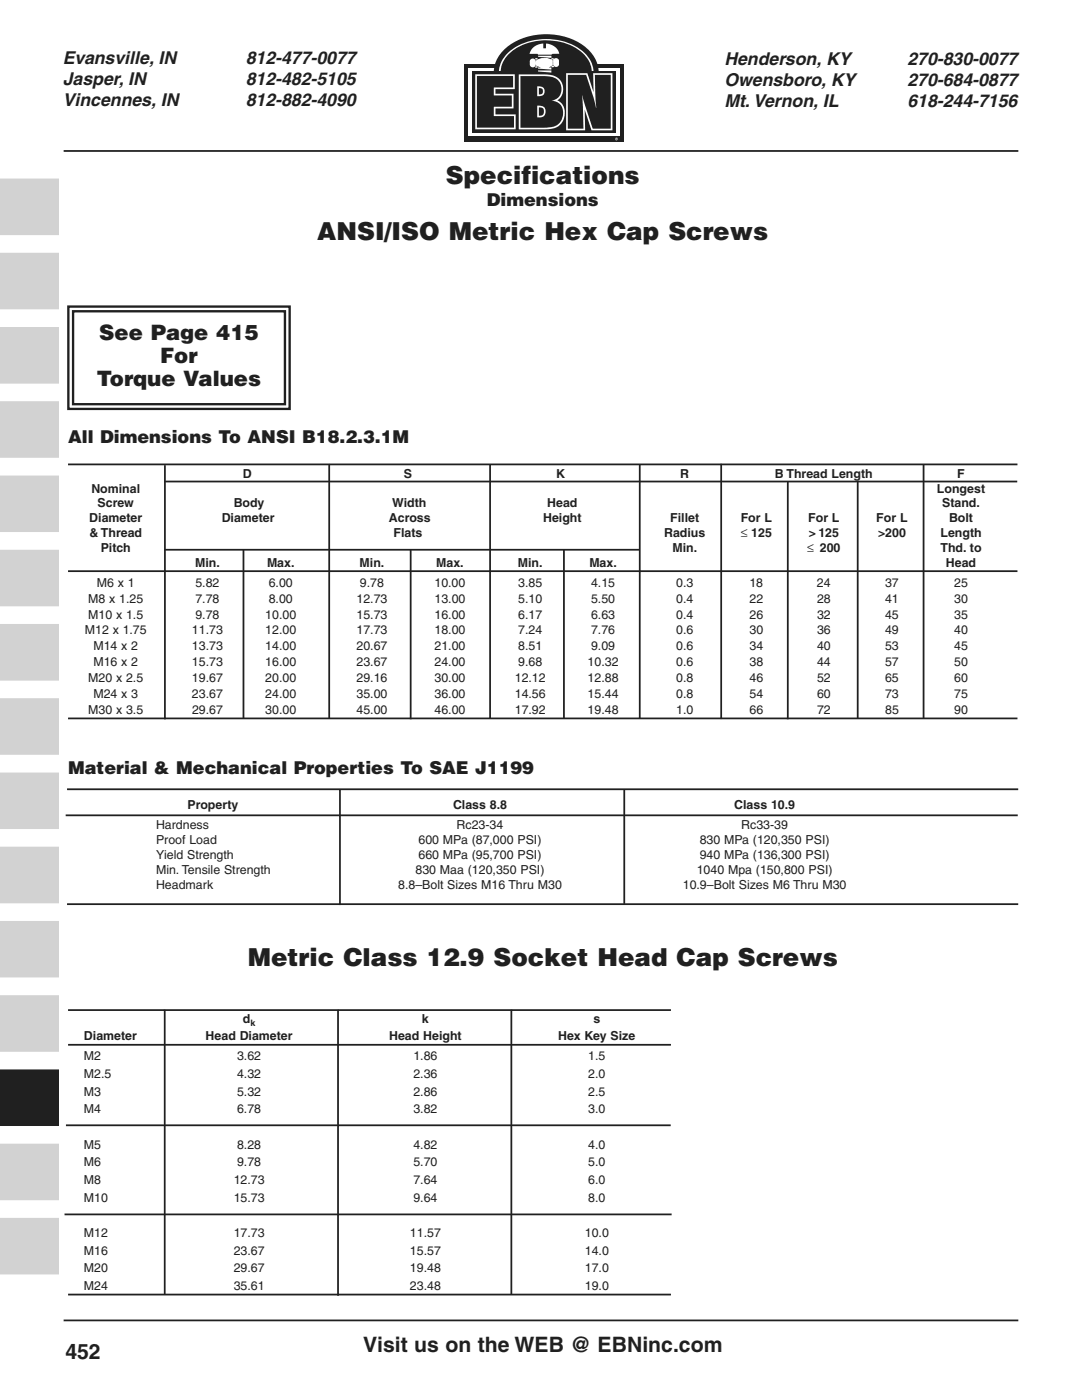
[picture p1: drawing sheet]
<svg xmlns="http://www.w3.org/2000/svg" width="216mm" height="279mm" viewBox="0 0 216 279" stroke-linecap="round" stroke-linejoin="round" font-family="sans-serif">
<path d="M12.7 263.5h190.5" fill="none" stroke="#231f20" stroke-width=".35"/>
<path d="M92.7 12.7h31.7v15.5h-31.7z" fill="#231f20"/>
<path d="M93.4 13.7h30.2v13.5h-30.2z" fill="#fff"/>
<path d="M100.7 9.8a13 13 0 0 1 16.6 0 6 6 0 0 1 0 9.3 13 13 0 0 1-16.6 0 6 6 0 0 1 0-9.3z" fill="#231f20"/>
<path d="M101.4 10.5a11.9 11.9 0 0 1 15.5 .4 5.1 5.1 0 0 1-.8 7.9 12 12 0 0 1-14.9-.6 5.1 5.1 0 0 1 .2-7.7z" fill="#fff"/>
<g fill="#231f20">
<path d="M94.2 14.2h28.6v12.2h-28.6z"/>
<path d="M101.7 10.6a11.5 11.5 0 0 1 14.8 .3 4.9 4.9 0 0 1-.7 7.6 11.6 11.6 0 0 1-14.5-.8 4.7 4.7 0 0 1 .4-7.1z"/>
</g>
<path d="M113 14.6h4.2l1.2 3.8v-3.8h3.8v11.4h-4.2l-1.3-4.1 .1 4.1h-3.8z" fill="#fff"/>
<path d="M113.3 14.9h3.7l1.4 4.4 .5 2.2-.2-6.6h3.2v10.8h-3.6l-2.1-6.6 .2 6.6h-3.1z" fill="#231f20"/>
<path d="M103.5 14.9h4.8a3.7 3.7 0 0 1 3.7 1.4 2.8 2.8 0 0 1-.8 3.7 3.1 3.1 0 0 1 .1 5.3l-.7 .3-1.3 .2h-5.8zM107.5 21.4v1.7a.85 .85 0 0 0 1.1-.8 .85 .85 0 0 0-1.1-.9zM107.5 17.6v1.3a.66 .66 0 0 0 .8-.7 .66 .66 0 0 0-.8-.6z" fill="#fff"/>
<path d="M107.2 21.1a1.26 1.26 0 0 1 1.3 .3 1.26 1.26 0 0 1 .3 1.3 1.21 1.21 0 0 1-1.4 .7h-.2zM107.2 17.2a1.08 1.08 0 0 1 1.3 .4 1.08 1.08 0 0 1 0 1.3l-.6 .3h-.7zM103.8 15.2v10.3h4.7a4 4 0 0 0 3.3-1.2 2.56 2.56 0 0 0 .5-2.6 2.56 2.56 0 0 0-2.2-1.6 2.44 2.44 0 0 0 1.9-2.7 2.44 2.44 0 0 0-2.5-2.2z" fill="#231f20"/>
<path d="M94.8 14.8h7.9v3h-3.8v.9h3.6v2.9h-3.6v1.2h4v3h-8.1z" fill="#fff"/>
<path d="M95.2 15.2h7.2v2.3h-3.9v1.5h3.6v2.3h-3.6v1.9h4.1v2.3h-7.4z" fill="#231f20"/>
<g fill="#fff">
<path d="M106.3 9.6l1-.7 1.1-.2v.9h.5v-.9a2.73 2.73 0 0 1 2.7 2h-1.3l-.3 .2-4.3-.2z"/>
<path d="M106.8 11.7l.2-.1a.19 .19 0 0 1 .2 .1 .19 .19 0 0 1-.1 .3 .19 .19 0 0 1-.2-.1z"/>
<path d="M110.1 13.2h.1a.23 .23 0 0 1 .3-.1 .23 .23 0 0 1 0 .4 .23 .23 0 0 1-.4-.1z"/>
<path d="M106.8 13.3l.2-.1a.16 .16 0 0 1 .3 .1 .16 .16 0 0 1-.2 .2h-.3z"/>
<path d="M105.9 11.8a.64 .64 0 0 1 .7 0 .64 .64 0 0 1 .3 .7v-.4l.8-.4a2.76 2.76 0 0 1 2.3 .1 .27 .27 0 0 1 .2-.2 .27 .27 0 0 1 .3 .2 .68 .68 0 0 1 .9 0 .68 .68 0 0 1 .1 .8 .61 .61 0 0 1-.6 .8 .61 .61 0 0 1-.5-.9v-.6h-.4h.1a.98 .98 0 0 1 .1 1.2l-.7 .4h.5v.4l-2.6-.2v-.2h.6l-1-.4-.1-.4a.66 .66 0 0 1-.7 .7 .66 .66 0 0 1-.5-1z"/>
<path d="M107.4 14.1h2.6v.4l-2.6-.2z"/>
<path d="M107.4 11.1h2.6v.4l-2.6-.2z"/>
<path d="M122.7 27.7a.3 .3 0 0 0 .6 0 .3 .3 0 0 0-.6 0zM122.8 27.7a.22 .22 0 0 1 .4 0 .22 .22 0 0 1-.4 0zM122.9 27.6v.3l.1-.1 .2 .1-.1-.3zM123 27.6l.1 .1z"/>
</g>
<path d="M12.7 30.1h190.5" fill="none" stroke="#231f20" stroke-width=".35"/>
<g fill="#d1d2d4">
<path d="M-.1 35.6h15.8a4.2 4.2 0 0 1 4.3 4.3 7.6 7.6 0 0 1-.6 4.9 4.2 4.2 0 0 1-3.7 2.1h-15.8z" fill-rule="evenodd"/>
<path d="M-.1 50.4h15.8a4.2 4.2 0 0 1 4.3 4.3 7.6 7.6 0 0 1-.6 4.9 4.2 4.2 0 0 1-3.7 2.1h-15.8z" fill-rule="evenodd"/>
<path d="M-.1 65.3h15.8a4.2 4.2 0 0 1 4.3 4.2 7.6 7.6 0 0 1-.6 5 4.2 4.2 0 0 1-3.7 2.1h-15.8z" fill-rule="evenodd"/>
<path d="M-.1 80.1h15.8a4.2 4.2 0 0 1 4.3 4.2 7.6 7.6 0 0 1-.6 5 4.2 4.2 0 0 1-3.7 2.1h-15.8z" fill-rule="evenodd"/>
<path d="M-.1 94.9h15.8a4.2 4.2 0 0 1 4.3 4.2 7.6 7.6 0 0 1-.6 5 4.2 4.2 0 0 1-3.7 2.1h-15.8z" fill-rule="evenodd"/>
<path d="M-.1 109.7h15.8a4.2 4.2 0 0 1 4.3 4.2 7.6 7.6 0 0 1-.6 5 4.2 4.2 0 0 1-3.7 2.1h-15.8z" fill-rule="evenodd"/>
<path d="M-.1 124.5h15.8a4.2 4.2 0 0 1 4.3 4.3 7.6 7.6 0 0 1-.6 4.9 4.2 4.2 0 0 1-3.7 2.1h-15.8z" fill-rule="evenodd"/>
<path d="M-.1 139.3h15.8a4.2 4.2 0 0 1 4.3 4.3 7.6 7.6 0 0 1-.6 4.9 4.2 4.2 0 0 1-3.7 2.1h-15.8z" fill-rule="evenodd"/>
<path d="M-.1 154.2h15.8a4.2 4.2 0 0 1 4.3 4.2 7.6 7.6 0 0 1-.6 5 4.2 4.2 0 0 1-3.7 2.1h-15.8z" fill-rule="evenodd"/>
<path d="M-.1 169h15.8a4.2 4.2 0 0 1 4.3 4.2 7.6 7.6 0 0 1-.6 5 4.2 4.2 0 0 1-3.7 2.1h-15.8z" fill-rule="evenodd"/>
<path d="M-.1 183.8h15.8a4.2 4.2 0 0 1 4.3 4.2 7.6 7.6 0 0 1-.6 5 4.2 4.2 0 0 1-3.7 2.1h-15.8z" fill-rule="evenodd"/>
<path d="M-.1 198.6h15.8a4.2 4.2 0 0 1 4.3 4.2 7.6 7.6 0 0 1-.6 5 4.2 4.2 0 0 1-3.7 2.1h-15.8z" fill-rule="evenodd"/>
</g>
<path d="M-.1 213.4h15.8a4.2 4.2 0 0 1 4.3 4.3 7.6 7.6 0 0 1-.6 4.9 4.2 4.2 0 0 1-3.7 2.1h-15.8z" fill-rule="evenodd" fill="#231f20"/>
<g fill="#d1d2d4">
<path d="M-.1 228.2h15.8a4.2 4.2 0 0 1 4.3 4.3 7.6 7.6 0 0 1-.6 4.9 4.2 4.2 0 0 1-3.7 2.1h-15.8z" fill-rule="evenodd"/>
<path d="M-.1 243.1h15.8a4.2 4.2 0 0 1 4.3 4.2 7.6 7.6 0 0 1-.6 5 4.2 4.2 0 0 1-3.7 2.1h-15.8z" fill-rule="evenodd"/>
</g>
<path d="M11.9 34.7h10.6v223h-10.6z" fill="#fff"/>
<g fill="none" stroke="#231f20" stroke-width=".35">
<path d="M13.6 92.7h189.4M32.8 96.1h170.2M32.9 92.8v50.8M65.7 92.6v50.8M97.8 92.8v50.7M127.7 92.6v50.8M143.9 92.6v50.9M157.2 96.1v47.5M171.1 96.2v47.2M184.3 92.7v50.7M13.6 114h189.4M32.8 109.7h94.9"/>
<path d="M48.6 109.7v33.7M81.9 109.7v33.9M112.5 109.7v33.6M13.6 143.4h189.4"/>
</g>
<g fill="#fff">
<path d="M13.2 50.8h188.5v33.3h-188.5z"/>
<path d="M138.8 201.6h64.6v59.3h-64.6z"/>
</g>
<g fill="none" stroke="#231f20" stroke-width=".35">
<path d="M13.4 157.5h189.8M67.8 157.6v23M124.6 157.6v22.8M13.1 162.7h190M13.4 180.4h189.8M13.6 201.6h120.3M13.6 208.5h120.3M32.9 201.5v56.9M67.5 201.5v57.1M102 201.5v56.9M13.2 224.6h120.6M12.9 242.4h121.1"/>
<path d="M13.6 258.4h120.3"/>
</g>
<path d="M13.6 61.2h44.2v20.4h-44.2zM14.6 62.1h42.3v18.6h-42.3z" fill="none" stroke="#231f20" stroke-width=".47"/>
<g font-size="4.9" fill="#231f20">
<text x="89" y="36.7">Specifications</text>
<text x="63.3" y="47.9">ANSI/ISO Metric Hex Cap Screws</text>
<text x="49.4" y="192.8">Metric Class 12.9 Socket Head Cap Screws</text>
</g>
<g font-size="4.2" fill="#231f20">
<text x="19.8" y="67.9">See Page 415</text>
<text x="19.3" y="77">Torque Values</text>
<text x="32" y="72.5">For</text>
<text x="72.4" y="269.9">Visit us on the WEB @ EBNinc.com</text>
<text x="13" y="271.2">452</text>
</g>
<g font-size="3.5" fill="#231f20">
<text x="12.5" y="12.8">Evansville, IN</text>
<text x="12.5" y="17">Jasper, IN</text>
<text x="49" y="17">812-482-5105</text>
<text x="49" y="12.8">812-477-0077</text>
<text x="144.5" y="12.9">Henderson, KY</text>
<text x="144.5" y="17.1">Owensboro, KY</text>
<text x="181.1" y="17.1">270-684-0877</text>
<text x="181.1" y="12.9">270-830-0077</text>
<text x="12.5" y="21.2">Vincennes, IN</text>
<text x="49" y="21.2">812-882-4090</text>
<text x="144.5" y="21.4">Mt. Vernon, IL</text>
<text x="181.1" y="21.4">618-244-7156</text>
<text x="97.1" y="41.1">Dimensions</text>
<text x="13.6" y="88.4">All Dimensions To ANSI B18.2.3.1M</text>
<text x="13.6" y="154.6">Material &amp; Mechanical Properties To SAE J1199</text>
</g>
<g font-size="2.5" fill="#231f20">
<text x="48.4" y="95.3">D</text>
<text x="80.6" y="95.3">S</text>
<text x="111" y="95.3">K</text>
<text x="135.7" y="95.3">R</text>
<text x="154.6" y="95.3">B Thread Length</text>
<text x="191" y="95.3">F</text>
<text x="18.2" y="98.3">Nominal</text>
<text x="19.5" y="101.3">Screw</text>
<text x="46.6" y="101.3">Body</text>
<text x="78.2" y="101.3">Width</text>
<text x="109.2" y="101.3">Head</text>
<text x="187" y="98.3">Longest</text>
<text x="188" y="101.3">Stand.</text>
<text x="17.8" y="104.2">Diameter</text>
<text x="17.8" y="107.2">&amp; Thread</text>
<text x="44.2" y="104.2">Diameter</text>
<text x="77.6" y="104.2">Across</text>
<text x="78.5" y="107.2">Flats</text>
<text x="108.4" y="104.2">Height</text>
<text x="132.5" y="107.2">Radius</text>
<text x="133.7" y="104.2">Fillet</text>
<text x="147.8" y="104.2">For L</text>
<text x="147.8" y="107.2">≤ 125</text>
<text x="161.3" y="104.2">For L</text>
<text x="161.4" y="107.2">&gt; 125</text>
<text x="174.9" y="104.2">For L</text>
<text x="175.2" y="107.2">&gt;200</text>
<text x="187.7" y="107.2">Length</text>
<text x="189.4" y="104.2">Bolt</text>
<text x="20.1" y="110.1">Pitch</text>
<text x="38.9" y="113.1">Min.</text>
<text x="53.3" y="113.1">Max.</text>
<text x="71.8" y="113.1">Min.</text>
<text x="87" y="113.1">Max.</text>
<text x="103.3" y="113.1">Min.</text>
<text x="117.6" y="113.1">Max.</text>
<text x="134.2" y="110.1">Min.</text>
<text x="161.1" y="110.1">≤ 200</text>
<text x="187.7" y="110.1">Thd. to</text>
<text x="188.7" y="113.1">Head</text>
<text x="19.3" y="117.1">M6 x 1</text>
<text x="39" y="117.1">5.82</text>
<text x="53.6" y="117.1">6.00</text>
<text x="71.8" y="117.1">9.78</text>
<text x="86.7" y="117.1">10.00</text>
<text x="103.4" y="117.1">3.85</text>
<text x="117.9" y="117.1">4.15</text>
<text x="134.9" y="117.1">0.3</text>
<text x="149.5" y="117.1">18</text>
<text x="163" y="117.1">24</text>
<text x="176.6" y="117.1">37</text>
<text x="190.4" y="117.1">25</text>
<text x="17.6" y="120.3">M8 x 1.25</text>
<text x="17.6" y="123.4">M10 x 1.5</text>
<text x="39" y="120.3">7.78</text>
<text x="39" y="123.4">9.78</text>
<text x="52.9" y="123.4">10.00</text>
<text x="53.6" y="120.3">8.00</text>
<text x="71.1" y="120.3">12.73</text>
<text x="71.1" y="123.4">15.73</text>
<text x="86.7" y="120.3">13.00</text>
<text x="86.7" y="123.4">16.00</text>
<text x="103.4" y="120.3">5.10</text>
<text x="103.4" y="123.4">6.17</text>
<text x="117.9" y="120.3">5.50</text>
<text x="117.9" y="123.4">6.63</text>
<text x="134.9" y="120.3">0.4</text>
<text x="134.9" y="123.4">0.4</text>
<text x="149.5" y="120.3">22</text>
<text x="149.5" y="123.4">26</text>
<text x="163" y="120.3">28</text>
<text x="163" y="123.4">32</text>
<text x="176.6" y="120.3">41</text>
<text x="176.6" y="123.4">45</text>
<text x="190.4" y="120.3">30</text>
<text x="190.4" y="123.4">35</text>
<text x="16.9" y="126.6">M12 x 1.75</text>
<text x="18.6" y="129.8">M14 x 2</text>
<text x="38.3" y="129.8">13.73</text>
<text x="38.3" y="126.6">11.73</text>
<text x="52.9" y="129.8">14.00</text>
<text x="52.9" y="126.6">12.00</text>
<text x="71.1" y="129.8">20.67</text>
<text x="71.1" y="126.6">17.73</text>
<text x="86.7" y="129.8">21.00</text>
<text x="86.7" y="126.6">18.00</text>
<text x="103.4" y="129.8">8.51</text>
<text x="103.4" y="126.6">7.24</text>
<text x="117.9" y="129.8">9.09</text>
<text x="117.9" y="126.6">7.76</text>
<text x="134.9" y="129.8">0.6</text>
<text x="134.9" y="126.6">0.6</text>
<text x="149.5" y="129.8">34</text>
<text x="149.5" y="126.6">30</text>
<text x="163" y="129.8">40</text>
<text x="163" y="126.6">36</text>
<text x="176.6" y="129.8">53</text>
<text x="176.6" y="126.6">49</text>
<text x="190.4" y="129.8">45</text>
<text x="190.4" y="126.6">40</text>
<text x="17.6" y="136.1">M20 x 2.5</text>
<text x="18.6" y="133">M16 x 2</text>
<text x="38.3" y="133">15.73</text>
<text x="38.3" y="136.1">19.67</text>
<text x="52.9" y="133">16.00</text>
<text x="52.9" y="136.1">20.00</text>
<text x="71.1" y="133">23.67</text>
<text x="71.1" y="136.1">29.16</text>
<text x="86.7" y="133">24.00</text>
<text x="86.7" y="136.1">30.00</text>
<text x="102.7" y="136.1">12.12</text>
<text x="103.4" y="133">9.68</text>
<text x="117.3" y="133">10.32</text>
<text x="117.3" y="136.1">12.88</text>
<text x="134.9" y="133">0.6</text>
<text x="134.9" y="136.1">0.8</text>
<text x="149.5" y="133">38</text>
<text x="149.5" y="136.1">46</text>
<text x="163" y="133">44</text>
<text x="163" y="136.1">52</text>
<text x="176.6" y="133">57</text>
<text x="176.6" y="136.1">65</text>
<text x="190.4" y="133">50</text>
<text x="190.4" y="136.1">60</text>
<text x="17.6" y="142.5">M30 x 3.5</text>
<text x="18.6" y="139.3">M24 x 3</text>
<text x="38.3" y="139.3">23.67</text>
<text x="38.3" y="142.5">29.67</text>
<text x="52.9" y="139.3">24.00</text>
<text x="52.9" y="142.5">30.00</text>
<text x="71.1" y="139.3">35.00</text>
<text x="71.1" y="142.5">45.00</text>
<text x="86.7" y="139.3">36.00</text>
<text x="86.7" y="142.5">46.00</text>
<text x="102.7" y="139.3">14.56</text>
<text x="102.7" y="142.5">17.92</text>
<text x="117.3" y="139.3">15.44</text>
<text x="117.3" y="142.5">19.48</text>
<text x="134.9" y="139.3">0.8</text>
<text x="134.9" y="142.5">1.0</text>
<text x="149.5" y="139.3">54</text>
<text x="149.5" y="142.5">66</text>
<text x="163" y="139.3">60</text>
<text x="163" y="142.5">72</text>
<text x="176.6" y="139.3">73</text>
<text x="176.6" y="142.5">85</text>
<text x="190.4" y="139.3">75</text>
<text x="190.4" y="142.5">90</text>
<text x="37.4" y="161.4">Property</text>
<text x="90.4" y="161.4">Class 8.8</text>
<text x="146.5" y="161.4">Class 10.9</text>
<text x="31.1" y="165.5">Hardness</text>
<text x="91.1" y="165.5">Rc23-34</text>
<text x="147.9" y="165.5">Rc33-39</text>
<text x="31.1" y="168.5">Proof Load</text>
<text x="31.1" y="171.4">Yield Strength</text>
<text x="83.5" y="171.4">660 MPa (95,700 PSI)</text>
<text x="83.5" y="168.5">600 MPa (87,000 PSI)</text>
<text x="139.6" y="171.4">940 MPa (136,300 PSI)</text>
<text x="139.6" y="168.5">830 MPa (120,350 PSI)</text>
<text x="31.1" y="174.4">Min. Tensile Strength</text>
<text x="31.1" y="177.3">Headmark</text>
<text x="79.4" y="177.3">8.8–Bolt Sizes M16 Thru M30</text>
<text x="82.9" y="174.4">830 Maa (120,350 PSI)</text>
<text x="136.2" y="177.3">10.9–Bolt Sizes M6 Thru M30</text>
<text x="139" y="174.4">1040 Mpa (150,800 PSI)</text>
<text x="16.8" y="207.6">Diameter</text>
<text x="41" y="207.6">Head Diameter</text>
<text x="48.5" y="204.2">d</text>
<text x="77.7" y="207.6">Head Height</text>
<text x="84.2" y="204.2">k</text>
<text x="111.4" y="207.6">Hex Key Size</text>
<text x="118.4" y="204.2">s</text>
<text x="16.8" y="211.6">M2</text>
<text x="16.8" y="215.1">M2.5</text>
<text x="47.3" y="215.1">4.32</text>
<text x="47.3" y="211.6">3.62</text>
<text x="82.5" y="215.1">2.36</text>
<text x="82.5" y="211.6">1.86</text>
<text x="117.4" y="215.1">2.0</text>
<text x="117.4" y="211.6">1.5</text>
<text x="16.8" y="218.7">M3</text>
<text x="47.3" y="218.7">5.32</text>
<text x="82.5" y="218.7">2.86</text>
<text x="117.4" y="218.7">2.5</text>
<text x="16.8" y="222.2">M4</text>
<text x="47.3" y="222.2">6.78</text>
<text x="82.5" y="222.2">3.82</text>
<text x="117.4" y="222.2">3.0</text>
<text x="16.8" y="229.3">M5</text>
<text x="16.8" y="232.8">M6</text>
<text x="47.3" y="229.3">8.28</text>
<text x="47.3" y="232.8">9.78</text>
<text x="82.5" y="229.3">4.82</text>
<text x="82.5" y="232.8">5.70</text>
<text x="117.4" y="229.3">4.0</text>
<text x="117.4" y="232.8">5.0</text>
<text x="16.8" y="236.3">M8</text>
<text x="16.8" y="239.8">M10</text>
<text x="46.6" y="236.3">12.73</text>
<text x="46.6" y="239.8">15.73</text>
<text x="82.5" y="236.3">7.64</text>
<text x="82.5" y="239.8">9.64</text>
<text x="117.4" y="236.3">6.0</text>
<text x="117.4" y="239.8">8.0</text>
<text x="16.8" y="246.9">M12</text>
<text x="16.8" y="250.4">M16</text>
<text x="46.6" y="246.9">17.73</text>
<text x="46.6" y="250.4">23.67</text>
<text x="81.8" y="246.9">11.57</text>
<text x="81.8" y="250.4">15.57</text>
<text x="116.7" y="246.9">10.0</text>
<text x="116.7" y="250.4">14.0</text>
<text x="16.8" y="253.9">M20</text>
<text x="16.8" y="257.5">M24</text>
<text x="46.6" y="253.9">29.67</text>
<text x="46.6" y="257.5">35.61</text>
<text x="81.8" y="253.9">19.48</text>
<text x="81.8" y="257.5">23.48</text>
<text x="116.7" y="253.9">17.0</text>
<text x="116.7" y="257.5">19.0</text>
</g>
<text font-size="1.8" fill="#231f20" x="50" y="204.8">k</text>
</svg>
